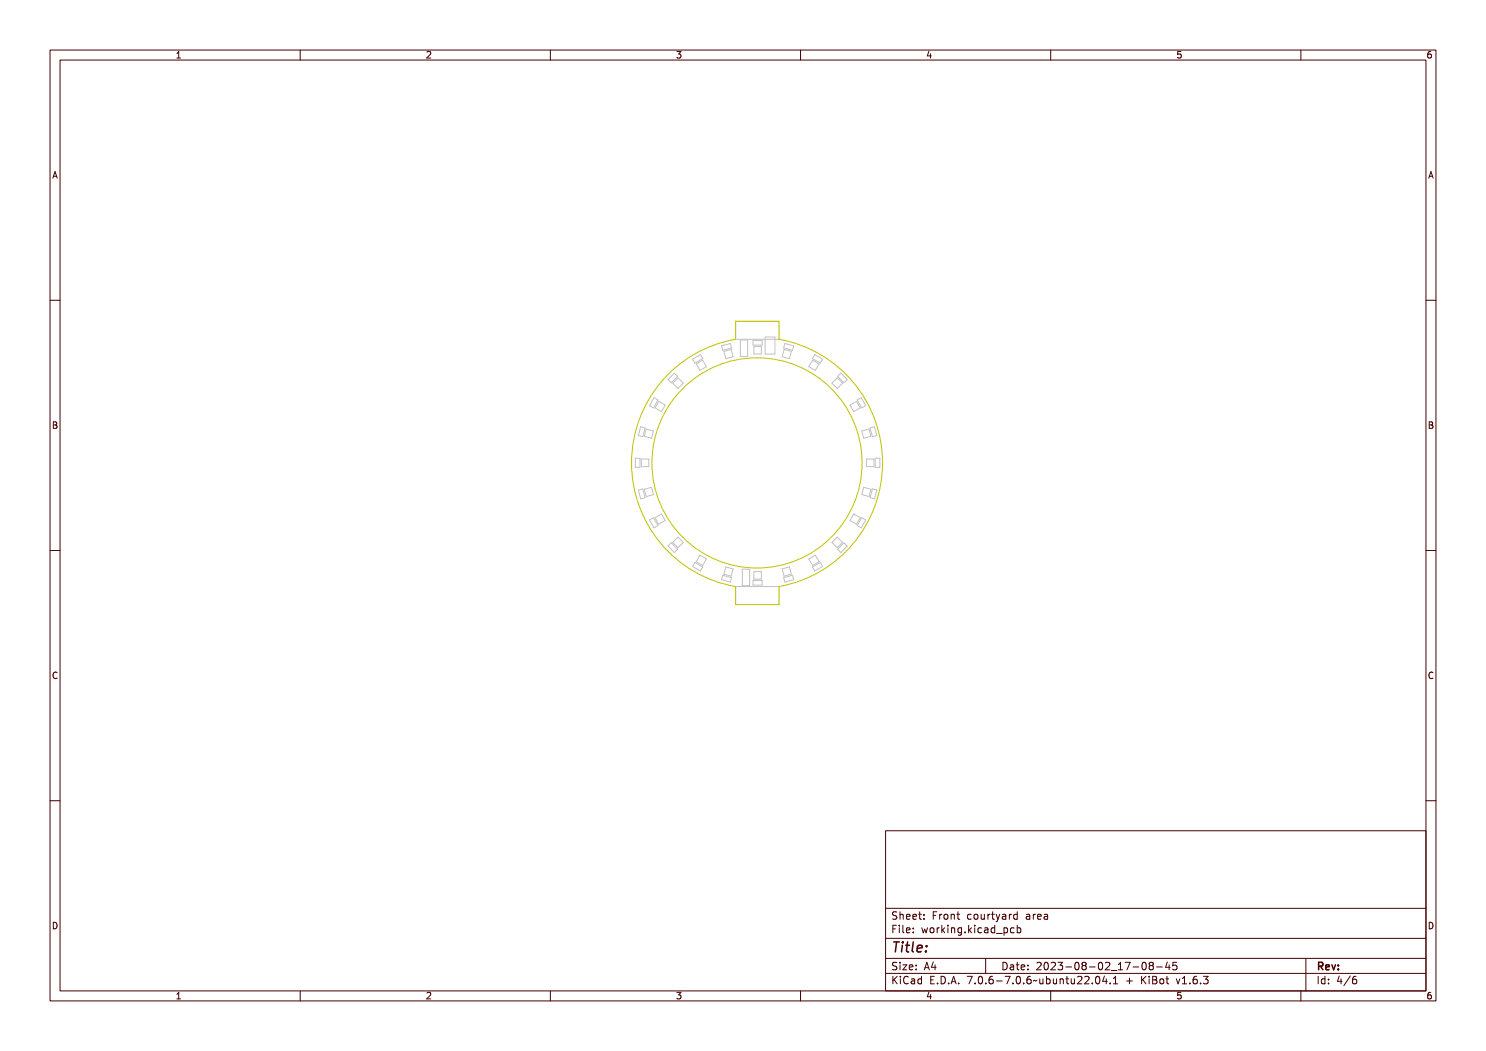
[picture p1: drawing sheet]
<svg xmlns="http://www.w3.org/2000/svg" width="297mm" height="210mm" viewBox="0 0 297 210" stroke-linecap="round" stroke-linejoin="round" font-family="sans-serif">
<g fill="none" stroke="#c2c2c2" stroke-width=".2">
<path d="M130.7 79.5l.8 .4-.9 1.6-.8-.5zM133.5 75.8l1.3-1.2 .6 .6-1.3 1.3zM135.5 75.5l1.1 1.1-1.1 1-1-1zM138.4 71.8l1.6-.9 .5 .8-1.6 .9zM139.2 72.7l1.2-.7 .8 1.3-1.3 .7zM144.2 69.1l1.8-.5 .2 .9-1.7 .5zM144.7 70.2l1.4-.4 .4 1.5-1.4 .4zM147.1 64.2h8.6v3.6h-8.6zM148 67.9h1.4v3.3h-1.4zM150.5 68h1.8v1h-1.8zM150.7 69.2h1.5v1.5h-1.5zM152.9 67.4h2v3.3h-2z"/>
<path d="M156.7 69.8l1.5 .4-.4 1.5-1.5-.4zM156.9 68.6l1.7 .5-.2 .9-1.8-.5zM162.4 72l1.3 .7-.8 1.3-1.2-.7zM162.8 70.9l1.6 .9-.4 .8-1.6-.9zM167.3 75.5l1.1 1.1-1.1 1-1-1zM167.4 75.2l.7-.6 1.2 1.2-.6 .7zM171.3 79.9l.8-.4 .9 1.5-.8 .5zM127 91.6h.9v1.8h-.9zM127.6 97.9l.9-.2 .4 1.7-.8 .3zM128.1 85.3l.8 .2-.4 1.8-.9-.3zM128.2 91.7h1.5v1.5h-1.5zM128.8 97.8l1.4-.4 .4 1.4-1.4 .4z"/>
<path d="M129.2 85.7l1.4 .4-.4 1.5-1.4-.4zM131.7 80.2l1.3 .8-.8 1.2-1.3-.7zM169.9 81l1.3-.8 .7 1.3-1.3 .7zM172.2 86.1l1.5-.4 .4 1.5-1.5 .4zM172.6 97.4l1.5 .4-.4 1.4-1.5-.4zM173.2 91.7h1.5v1.5h-1.5zM173.9 85.5l.9-.2 .5 1.7-.9 .3zM174.4 97.7l.9 .2-.5 1.8-.9-.3zM174.9 91.6h1v1.8h-1zM129.8 103.9l.8-.5 .9 1.6-.8 .5zM130.9 103.5l1.3-.8 .8 1.3-1.3 .7zM134.1 108.5l1.3 1.2-.6 .7-1.3-1.3z"/>
<path d="M134.5 108.4l1-1.1 1.1 1.1-1.1 1zM138.9 112.4l1.6 .9-.5 .8-1.6-.9zM139.9 110.9l1.3 .8-.8 1.3-1.2-.8zM144.5 115l1.7 .4-.2 .9-1.8-.5zM145.1 113.3l1.4 .4-.4 1.4-1.4-.4zM147.1 117.2h8.6v3.6h-8.6zM148.4 113.7h1.4v3.3h-1.4zM150.5 116h1.8v.9h-1.8zM150.7 114.2h1.5v1.5h-1.5zM156.3 113.7l1.5-.4 .4 1.4-1.5 .4zM156.6 115.4l1.8-.4 .2 .8-1.7 .5zM161.7 111.7l1.2-.8 .8 1.3-1.3 .8z"/>
<path d="M162.4 113.3l1.6-.9 .4 .8-1.6 .9zM166.3 108.4l1-1.1 1.1 1.1-1.1 1zM167.4 109.7l1.3-1.2 .6 .6-1.2 1.3zM170.6 102.7l1.3 .8-.7 1.2-1.3-.7zM172.2 103.4l.8 .5-.9 1.6-.8-.5z"/>
</g>
<g fill="none" stroke="#c2c200" stroke-width=".2">
<path d="M134 74.4a25 25 0 0 1 13-6.6v-3.6h8.7v3.6a25.1 25.1 0 0 1 20.7 24.7 25.1 25.1 0 0 1-20.7 24.7v3.6h-8.7v-3.6a25.1 25.1 0 0 1-19.7-17.4 25.1 25.1 0 0 1 6.7-25.4z"/>
<circle cx="151.3" cy="92.5" r="21"/>
</g>
<g fill="none" stroke="#480000" stroke-width=".2">
<path d="M10 10h277v190h-277zM12 12h273v186h-273zM60 10v2M110 10v2M160 10v2M210 10v2M260 10v2M10 60h2M285 60h2M10 110h2M285 110h2M10 160h2"/>
<path d="M285 160h2M177 166h108v32h-108zM60 198v2M110 198v2M160 198v2M177 181.5h108M177 187.5h108M177 191.5h108M177 194.5h108M178.1 195.2h.2v.6l.6-.6h.3l-.6 .6 .6 .8h-.2l-.5-.7-.2 .2v.5h-.2zM178.2 185h.9v.2h-.7v.4h.6v.2h-.6v.7h-.2zM178.3 182.4l.5-.1h.2v.2a.31 .31 0 0 0-.5-.1 .31 .31 0 0 0 0 .5 .5 .5 0 0 1 .6 .6 .5 .5 0 0 1-.8 .2l-.1-.2a.34 .34 0 0 0 .4 .1 .34 .34 0 0 0 .1-.5 .47 .47 0 0 1-.5-.2 .47 .47 0 0 1 .1-.5z"/>
<path d="M178.3 192.5l.5-.1h.2v.2a.31 .31 0 0 0-.5-.1 .31 .31 0 0 0 0 .5 .5 .5 0 0 1 .6 .6 .5 .5 0 0 1-.8 .2l-.1-.2a.34 .34 0 0 0 .4 .1 .34 .34 0 0 0 .1-.5 .47 .47 0 0 1-.5-.2 .47 .47 0 0 1 .1-.5zM179.4 182.2h.2v.6a.35 .35 0 0 1 .4-.1 .35 .35 0 0 1 .2 .4v.6h-.2v-.8h-.4v.8h-.2zM179.5 185.4h.4v.9h.4v.2h-.9v-.2h.3v-.8h-.2zM179.5 192.8h.4v.9h.4v.1h-.9v-.1h.3v-.8h-.2zM179.5 195.6h.4v.9h.4v.1h-.9v-.1h.3v-.8h-.2zM179.7 184.9h.2v.3h-.2zM179.7 192.3h.2v.3h-.2zM179.7 195.1h.2v.3h-.2zM180.6 184.9h.4v1.3l.4 .1v.2l-.5-.2v-1.2h-.3zM180.6 192.8h.8l-.6 .9h.6v.1h-.8l.6-.9h-.6zM180.7 182.8l.1-.1a.49 .49 0 0 1 .5 0 .49 .49 0 0 1 .2 .5h-.8a.42 .42 0 0 0 .3 .4 .42 .42 0 0 0 .4-.1 .47 .47 0 0 1-.4 .3 .47 .47 0 0 1-.4-.3zM180.7 195.4a.4 .4 0 0 1 .4-.3 .4 .4 0 0 1 .4 .3 .56 .56 0 0 0-.8 .4 .56 .56 0 0 0 .5 .7l.3-.1a.43 .43 0 0 1-.5 .3 .43 .43 0 0 1-.4-.4v-.6z"/>
<path d="M180.8 182.9l.4-.1 .1 .3h-.6zM181.8 195.6l.3-.1a.43 .43 0 0 1 .5 .5v.6h-.1v-.1a.38 .38 0 0 1-.5 .2 .38 .38 0 0 1-.2-.5 .38 .38 0 0 1 .4-.2h.3a.35 .35 0 0 0-.3-.4 .35 .35 0 0 0-.4 .2zM181.9 182.8l.1-.1a.49 .49 0 0 1 .5 0 .49 .49 0 0 1 .2 .5h-.8a.42 .42 0 0 0 .3 .4 .42 .42 0 0 0 .5-.1 .47 .47 0 0 1-.5 .3 .47 .47 0 0 1-.4-.3zM181.9 185.5l.1-.1a.49 .49 0 0 1 .5 0 .49 .49 0 0 1 .2 .5h-.8a.42 .42 0 0 0 .3 .4 .42 .42 0 0 0 .5-.1 .47 .47 0 0 1-.5 .3 .47 .47 0 0 1-.4-.3zM181.9 192.9l.1-.1a.49 .49 0 0 1 .5 0 .49 .49 0 0 1 .2 .5h-.8a.42 .42 0 0 0 .3 .4 .42 .42 0 0 0 .5-.1 .47 .47 0 0 1-.5 .3 .47 .47 0 0 1-.4-.3zM182 196.2l.5-.1a.31 .31 0 0 1-.2 .4 .31 .31 0 0 1-.4-.1zM182 182.9l.4-.1 .1 .3h-.6zM182 185.6l.4-.1 .1 .3h-.6zM182 193l.4-.1 .1 .3h-.6zM183 195.7l.4-.2 .2 .2v-.6h.2v1.5h-.2v-.1a.42 .42 0 0 1-.5 .1 .42 .42 0 0 1-.2-.5zM183.2 195.8l.1-.1a.4 .4 0 0 1 .3 .4 .4 .4 0 0 1-.3 .4l-.2-.2zM183.2 182.3h.2v.4h.4v.1h-.4v.7l.4 .1v.1h-.4l-.1-.1-.1-.8h-.3v-.1h.3z"/>
<path d="M183.3 185.4h.2v.3h-.2zM183.3 186.2h.2v.3h-.2zM183.3 192.8h.2v.3h-.2zM183.3 193.6h.2v.2h-.2zM184.5 182.7h.2v.3h-.2zM184.5 183.5h.2v.2h-.2zM185.2 185.4h.2l.2 .8 .1-.5h.2l.2 .5 .1-.8h.2l-.2 1.1h-.2l-.2-.7-.2 .7h-.1zM185.4 195.2h.9v.2h-.7v.4h.6v.2h-.6v.5h.7v.1h-.9zM185.7 192.4h.2l.5 1.4h-.2l-.1-.3h-.5l-.1 .3h-.2zM185.8 192.6l.2 .7h-.4zM186.6 182.3h.9v.2h-.7v.4h.6v.2h-.6v.6h-.2zM186.8 185.6l.1-.1a.39 .39 0 0 1 .4 .4 .39 .39 0 0 1-.4 .4l-.1-.2z"/>
<path d="M186.9 196.4h.2v.2h-.2zM187.1 192.4h.2v.9h.2v.2h-.2v.3h-.2v-.3h-.6zM187.1 192.6v.7h-.4zM187.8 195.2a.76 .76 0 0 1 .9 .7 .76 .76 0 0 1-.9 .7zM188 195.4a.57 .57 0 0 1 .5 .5 .57 .57 0 0 1-.5 .6zM188 182.7h.2v.2v-.1a.29 .29 0 0 1 .3-.2 .29 .29 0 0 1 .3 .3 .37 .37 0 0 0-.5-.1 .37 .37 0 0 0-.1 .4v.5h-.2zM188 185.4h.2v.2v-.1a.29 .29 0 0 1 .3-.2 .29 .29 0 0 1 .3 .3 .37 .37 0 0 0-.5-.1 .37 .37 0 0 0-.1 .4v.6h-.2zM189.1 184.9h.1v.9l.5-.4h.2l-.4 .4 .5 .7h-.2l-.4-.6-.2 .1v.5h-.1zM189.2 182.9l.1-.1a.39 .39 0 0 1 .4 .4 .39 .39 0 0 1-.4 .4l-.1-.2zM189.3 196.4h.3v.2h-.3zM190.2 182.7h.2v.1a.35 .35 0 0 1 .4-.1 .35 .35 0 0 1 .3 .4v.6h-.2l-.1-.8h-.3l-.1 .8h-.2zM190.3 185.4h.4v.9h.4v.2h-.9v-.2h.4v-.8h-.3z"/>
<path d="M190.5 195.2h.3l.4 1.4h-.2l-.1-.3h-.5l-.1 .3h-.2zM190.6 184.9h.1v.3h-.1zM190.6 195.4l.2 .7h-.4zM191.4 185.4h.2v.1a.35 .35 0 0 1 .4-.1 .35 .35 0 0 1 .3 .4v.7h-.2l-.1-.9h-.3l-.1 .9h-.2zM191.7 182.3h.1v.4h.4v.1h-.4v.7l.4 .1v.1h-.4l-.1-.1v-.8h-.3v-.1h.3zM191.7 196.4h.3v.2h-.3zM192.7 185.5l.3-.2 .3 .2v-.1h.2v1a.53 .53 0 0 1-.8 .4v-.2a.36 .36 0 0 0 .4 .1 .36 .36 0 0 0 .2-.4l-.1 .1a.53 .53 0 0 1-.7-.3 .53 .53 0 0 1 .2-.6zM192.8 185.6l.1-.1a.39 .39 0 0 1 .4 .4 .39 .39 0 0 1-.4 .4l-.1-.2zM193.8 195.2h.9l-.5 1.4h-.2l.5-1.2h-.7zM194 182.8a.39 .39 0 0 1 .4-.2 .39 .39 0 0 1 .3 .3 .4 .4 0 0 0-.6 0 .4 .4 0 0 0 0 .6 .4 .4 0 0 0 .6 0 .45 .45 0 0 1-.6 .3 .45 .45 0 0 1-.3-.6zM194.1 186.2h.3v.3h-.3zM195.1 184.9h.2v.9l.4-.4h.3l-.5 .4 .5 .7h-.2l-.4-.6-.1 .1v.5h-.2z"/>
<path d="M195.2 182.9l.1-.1a.39 .39 0 0 1 .4 .4 .39 .39 0 0 1-.4 .4l-.1-.2zM195.3 196.4h.3v.2h-.3zM196.2 182.7h.2v.8l.2 .1 .3-.2v-.7h.2v1h-.2v-.1a.35 .35 0 0 1-.4 .2 .35 .35 0 0 1-.3-.5zM196.3 185.4h.5v.9h.3v.2h-.9v-.2h.4v-.8h-.3zM196.3 195.4a.57 .57 0 0 1 .7 0 .57 .57 0 0 1 .1 .8 .5 .5 0 0 1-.6 .5 .5 .5 0 0 1-.3-.8zM196.5 195.4a.61 .61 0 0 1 .4 1l-.1 .1a.61 .61 0 0 1-.4-1zM196.6 184.9h.2v.3h-.2zM197 191.5v3M197.6 185.5a.39 .39 0 0 1 .4-.2 .39 .39 0 0 1 .3 .3 .4 .4 0 0 0-.6 0 .4 .4 0 0 0 0 .6 .4 .4 0 0 0 .6 0 .45 .45 0 0 1-.6 .3 .45 .45 0 0 1-.3-.6zM197.6 182.7h.2v.2v-.1a.29 .29 0 0 1 .4-.2 .29 .29 0 0 1 .2 .3 .37 .37 0 0 0-.4-.1 .37 .37 0 0 0-.2 .4v.5h-.2zM197.7 196.4h.3v.2h-.3zM198.7 185.4l.2-.1a.43 .43 0 0 1 .6 .5v.7h-.2v-.2a.38 .38 0 0 1-.5 .2 .38 .38 0 0 1-.2-.5 .38 .38 0 0 1 .5-.2h.2a.35 .35 0 0 0-.3-.4 .35 .35 0 0 0-.3 .2z"/>
<path d="M198.7 195.4a.38 .38 0 0 1 .4-.3 .38 .38 0 0 1 .3 .3 .43 .43 0 0 0-.5 0 .43 .43 0 0 0-.1 .5 .46 .46 0 0 1 .7 .1 .46 .46 0 0 1-.2 .6 .46 .46 0 0 1-.7-.2zM198.8 186l.5-.1a.31 .31 0 0 1-.1 .4 .31 .31 0 0 1-.4-.1zM198.9 182.3h.2v.4h.4v.1h-.4v.7l.4 .1v.1h-.4l-.2-.1v-.8h-.3v-.1h.3zM199.8 182.7h.1l.4 .8 .3-.8h.2l-.3 .7a.68 .68 0 0 1-.7 .8l.4-.5zM199.9 185.5l.3-.2 .3 .2v-.6h.2v1.6h-.2v-.2a.42 .42 0 0 1-.5 .1 .42 .42 0 0 1-.2-.5zM200 196h.5v.2h-.5zM200 185.6l.1-.1a.39 .39 0 0 1 .4 .4 .39 .39 0 0 1-.4 .4l-.1-.2zM200.1 192.4a.76 .76 0 0 1 1 .7 .76 .76 0 0 1-1 .7zM200.3 192.6a.57 .57 0 0 1 .6 .5 .57 .57 0 0 1-.6 .6zM200.9 186.8l1.2 .1zM201 195.2h.9l-.5 1.4h-.2l.5-1.2h-.7zM201.1 182.7l.2-.1a.43 .43 0 0 1 .6 .5v.6h-.2v-.1a.38 .38 0 0 1-.5 .2 .38 .38 0 0 1-.2-.5 .38 .38 0 0 1 .5-.2h.2a.35 .35 0 0 0-.2-.4 .35 .35 0 0 0-.4 .2z"/>
<path d="M201.2 183.3l.5-.1a.31 .31 0 0 1-.1 .4 .31 .31 0 0 1-.4-.1zM201.4 192.8l.3-.1a.43 .43 0 0 1 .5 .5v.6h-.1v-.1a.38 .38 0 0 1-.5 .2 .38 .38 0 0 1-.2-.5 .38 .38 0 0 1 .4-.2h.3a.35 .35 0 0 0-.3-.4 .35 .35 0 0 0-.4 .2zM201.6 193.4l.5-.1a.31 .31 0 0 1-.2 .4 .31 .31 0 0 1-.4-.1zM202.2 185.4h.2v.1a.53 .53 0 0 1 .8 .3 .53 .53 0 0 1-.6 .7l-.2-.2v.6h-.2zM202.4 182.7h.2v.2l.1-.1a.29 .29 0 0 1 .3-.2 .29 .29 0 0 1 .2 .3 .37 .37 0 0 0-.4-.1 .37 .37 0 0 0-.2 .4v.5h-.2zM202.5 185.6l.1-.1a.4 .4 0 0 1 .4 .4 .4 .4 0 0 1-.4 .4l-.2-.2zM202.5 196.4h.3v.2h-.3zM202.8 192.4h.2v.4h.4v.1h-.4v.7l.4 .1v.1h-.4l-.2-.1v-.8h-.3v-.1h.3zM203.5 182.8l.3-.2 .3 .2v-.6h.2v1.5h-.2v-.1a.42 .42 0 0 1-.5 .1 .42 .42 0 0 1-.2-.5zM203.5 195.4a.57 .57 0 0 1 .8 0 .57 .57 0 0 1 0 .8 .5 .5 0 0 1-.6 .5 .5 .5 0 0 1-.3-.8zM203.6 185.5a.39 .39 0 0 1 .4-.2 .39 .39 0 0 1 .3 .3 .4 .4 0 0 0-.5 0 .4 .4 0 0 0 0 .6 .4 .4 0 0 0 .5 0 .45 .45 0 0 1-.6 .3 .45 .45 0 0 1-.2-.6zM203.6 182.9l.1-.1a.4 .4 0 0 1 .4 .4 .4 .4 0 0 1-.4 .4l-.1-.2z"/>
<path d="M203.7 195.4a.61 .61 0 0 1 .4 1l-.1 .1a.61 .61 0 0 1-.3-1zM203.9 192.9l.1-.1a.49 .49 0 0 1 .5 0 .49 .49 0 0 1 .2 .5h-.8a.42 .42 0 0 0 .3 .4 .42 .42 0 0 0 .5-.1 .47 .47 0 0 1-.5 .3 .47 .47 0 0 1-.4-.3zM204 193l.4-.1 .1 .3h-.6zM204.7 184.9h.1v.6a.53 .53 0 0 1 .8 .3 .53 .53 0 0 1-.6 .7l-.2-.2v.2h-.1zM204.9 185.6l.1-.1a.39 .39 0 0 1 .4 .4 .39 .39 0 0 1-.4 .4l-.1-.2zM204.9 196.4h.3v.2h-.3zM205.3 192.8h.2v.3h-.2zM205.3 193.6h.2v.2h-.2zM205.9 182.7l.3-.1a.43 .43 0 0 1 .5 .5v.6h-.2v-.1a.38 .38 0 0 1-.5 .2 .38 .38 0 0 1-.2-.5 .38 .38 0 0 1 .5-.2h.2a.35 .35 0 0 0-.2-.4 .35 .35 0 0 0-.4 .2zM205.9 195.4a.38 .38 0 0 1 .4-.3 .38 .38 0 0 1 .3 .3 .43 .43 0 0 0-.5 0 .43 .43 0 0 0-.1 .5 .46 .46 0 0 1 .7 .1 .46 .46 0 0 1-.2 .6 .46 .46 0 0 1-.6-.2zM206.1 183.3l.4-.1a.31 .31 0 0 1-.1 .4 .31 .31 0 0 1-.4-.1zM207 196l1-.1a.49 .49 0 0 1-.8 .1l-.2 .2z"/>
<path d="M207.2 182.7h.2v.2l.1-.1a.29 .29 0 0 1 .3-.2 .29 .29 0 0 1 .2 .3 .37 .37 0 0 0-.4-.1 .37 .37 0 0 0-.2 .4v.5h-.2zM207.4 192.5a.53 .53 0 0 1 .8 .1 .53 .53 0 0 1-.3 .7l-.3 .4h.7v.1h-.9l.3-.5a.4 .4 0 0 0 .3-.4 .4 .4 0 0 0-.3-.4l-.3 .2zM208.3 195.6h.1l.1 .8 .2 .1 .2-.2v-.7h.2v1h-.2v-.1a.35 .35 0 0 1-.4 .2 .35 .35 0 0 1-.2-.5zM208.3 182.8l.2-.1a.49 .49 0 0 1 .5 0 .49 .49 0 0 1 .2 .5h-.8a.42 .42 0 0 0 .3 .4 .42 .42 0 0 0 .4-.1 .47 .47 0 0 1-.4 .3 .47 .47 0 0 1-.4-.3zM208.5 182.9l.3-.1 .2 .3h-.6zM208.7 192.6a.57 .57 0 0 1 .7 0 .57 .57 0 0 1 .1 .8 .5 .5 0 0 1-.6 .5 .5 .5 0 0 1-.3-.8zM208.9 192.6a.61 .61 0 0 1 .3 1l-.1 .1a.61 .61 0 0 1-.3-1zM209.5 195.1h.2v.6a.53 .53 0 0 1 .7 .3 .53 .53 0 0 1-.6 .7l-.1-.2v.1h-.2zM209.5 182.7l.3-.1a.43 .43 0 0 1 .5 .5v.6h-.2v-.1a.38 .38 0 0 1-.5 .2 .38 .38 0 0 1-.2-.5 .38 .38 0 0 1 .5-.2h.2a.35 .35 0 0 0-.2-.4 .35 .35 0 0 0-.4 .2zM209.7 183.3l.4-.1a.31 .31 0 0 1-.1 .4 .31 .31 0 0 1-.4-.1zM209.7 195.8l.1-.1a.4 .4 0 0 1 .4 .4 .4 .4 0 0 1-.4 .4l-.1-.2zM209.8 192.5a.53 .53 0 0 1 .8 .1 .53 .53 0 0 1-.3 .7l-.3 .4h.7v.1h-.9l.3-.5a.4 .4 0 0 0 .3-.4 .4 .4 0 0 0-.3-.4l-.3 .2z"/>
<path d="M210 198v2M210.7 195.6h.2v.8l.2 .1 .2-.2v-.7h.2v1h-.2v-.1a.35 .35 0 0 1-.4 .2 .35 .35 0 0 1-.2-.5zM211 192.4a.46 .46 0 0 1 .6 0 .46 .46 0 0 1 .1 .6l-.1 .1a.47 .47 0 0 1 .2 .7 .47 .47 0 0 1-.7 0l-.1-.2a.35 .35 0 0 0 .5 .1 .35 .35 0 0 0 0-.5h-.3v-.2a.29 .29 0 0 0 .4-.1 .29 .29 0 0 0-.1-.4 .29 .29 0 0 0-.4 .1h-.1zM211.9 195.6h.2v.1a.35 .35 0 0 1 .4-.1 .35 .35 0 0 1 .2 .4v.6h-.2v-.8h-.4v.8h-.2zM212.4 193.2h.5v.2h-.5zM213.3 195.2h.2v.4h.4v.1h-.4v.7l.4 .1v.1h-.4l-.2-.1v-.8h-.3v-.1h.3zM213.5 192.6a.57 .57 0 0 1 .7 0 .57 .57 0 0 1 .1 .8 .5 .5 0 0 1-.6 .5 .5 .5 0 0 1-.3-.8zM213.7 192.6a.61 .61 0 0 1 .3 1v.1a.61 .61 0 0 1-.4-1zM214.3 195.6h.2v.8l.2 .1 .2-.2v-.7h.2v1h-.2v-.1a.35 .35 0 0 1-.4 .2 .35 .35 0 0 1-.2-.5zM214.7 192.5a.41 .41 0 0 1 .7-.1 .41 .41 0 0 1-.2 .7 .42 .42 0 0 1 .2 .6 .42 .42 0 0 1-.7 0 .42 .42 0 0 1 .2-.6l-.3-.2zM215.5 195.3a.53 .53 0 0 1 .8 .1 .53 .53 0 0 1-.3 .7l-.3 .4h.6v.1h-.9l.4-.5a.4 .4 0 0 0 .3-.4 .4 .4 0 0 0-.3-.4l-.3 .2zM216 193.2h.5v.2h-.5z"/>
<path d="M216.7 195.3a.53 .53 0 0 1 .8 .1 .53 .53 0 0 1-.3 .7l-.3 .4h.6v.1h-.9l.4-.5a.4 .4 0 0 0 .3-.4 .4 .4 0 0 0-.3-.4l-.3 .2zM217.1 192.6a.57 .57 0 0 1 .7 0 .57 .57 0 0 1 .1 .8 .5 .5 0 0 1-.6 .5 .5 .5 0 0 1-.3-.8zM217.3 192.6a.61 .61 0 0 1 .3 1v.1a.61 .61 0 0 1-.4-1zM218.2 196.4h.2v.2h-.2zM218.2 192.5a.53 .53 0 0 1 .8 .1 .53 .53 0 0 1-.3 .7l-.3 .4h.7v.1h-.9l.3-.5a.4 .4 0 0 0 .4-.4 .4 .4 0 0 0-.4-.4l-.3 .2zM219.2 195.4a.57 .57 0 0 1 .7 0 .57 .57 0 0 1 .1 .8 .5 .5 0 0 1-.7 .5 .5 .5 0 0 1-.3-.8zM219.2 194.2l1.3 .1zM219.4 195.4a.61 .61 0 0 1 .3 1l-.1 .1a.61 .61 0 0 1-.3-1zM220.7 192.5l.5-.1v1.3h.3v.1h-.8v-.1h.3v-1.1h-.3zM220.8 195.2h.2v.9h.2v.2h-.2v.3h-.2v-.3h-.6zM220.8 195.4v.7h-.4zM221.8 196.4h.2v.2h-.2z"/>
<path d="M221.8 192.4h.9l-.5 1.4h-.2l.5-1.2h-.7zM222.8 195.3l.5-.1v1.3h.3v.1h-.8v-.1h.3v-1.1h-.3zM223.2 193.2h.5v.2h-.5zM224.3 192.6a.57 .57 0 0 1 .8 0 .57 .57 0 0 1 0 .8 .5 .5 0 0 1-.6 .5 .5 .5 0 0 1-.3-.8zM224.5 192.6a.61 .61 0 0 1 .4 1l-.1 .1a.61 .61 0 0 1-.3-1zM225.4 195.5h.2v.4h.4v.2h-.4v.4h-.2v-.4h-.4v-.2h.4zM225.5 192.5a.41 .41 0 0 1 .7-.1 .41 .41 0 0 1-.2 .7 .42 .42 0 0 1 .2 .6 .42 .42 0 0 1-.7 0 .42 .42 0 0 1 .2-.6l-.3-.2zM226.8 193.2h.5v.2h-.5zM227.5 195.2h.2v.6l.6-.6h.2l-.6 .6 .6 .8h-.2l-.5-.7-.1 .2v.5h-.2zM228.4 192.4h.2v.9h.2v.2h-.2v.3h-.2v-.3h-.6zM228.4 192.6v.7h-.5zM228.8 195.6h.4v.9h.4v.1h-.9v-.1h.4v-.8h-.3z"/>
<path d="M229.1 195.1h.1v.3h-.1zM229.1 192.4h.7v.2h-.5v.3a.53 .53 0 0 1 .6 .7 .53 .53 0 0 1-.9 .2v-.2a.38 .38 0 0 0 .6 .1 .38 .38 0 0 0 0-.5 .38 .38 0 0 0-.5-.1zM229.9 195.2h.4a.35 .35 0 0 1 .5 .2 .35 .35 0 0 1-.3 .5 .41 .41 0 0 1 .3 .5 .41 .41 0 0 1-.5 .2h-.4zM230.1 196h.2a.27 .27 0 0 1 .3 .2 .27 .27 0 0 1-.3 .3h-.2zM230.1 195.4h.2a.23 .23 0 0 1 .3 .2 .23 .23 0 0 1-.3 .2h-.2zM231.2 193.2h1.1M231.3 195.8l.1-.1a.39 .39 0 0 1 .4 .4 .39 .39 0 0 1-.4 .4l-.1-.2zM232.6 195.2h.1v.4h.4v.1h-.4l.1 .7 .3 .1v.1h-.3l-.2-.1v-.8h-.3v-.1h.3zM233.3 192.2l-.3 1.1h.9M233.7 192.8v1M234.6 195.6h.2l.3 .9 .4-.9h.2l-.4 1h-.3zM235.2 192.3h-.7l-.1 .7 .2-.1h.5l.1 .2v.5l-.2 .2-.6-.2"/>
<path d="M236 195.3l.5-.1v1.3h.3v.1h-.8v-.1h.3v-1.1h-.3zM237.4 196.4h.3v.2h-.3zM238.4 195.4a.38 .38 0 0 1 .4-.3 .38 .38 0 0 1 .3 .3 .43 .43 0 0 0-.5 0 .43 .43 0 0 0-.1 .5 .46 .46 0 0 1 .7 .1 .46 .46 0 0 1-.2 .6 .46 .46 0 0 1-.7-.2zM239.8 196.4h.3v.2h-.3zM240.7 195.2a.46 .46 0 0 1 .6 0 .46 .46 0 0 1 .1 .6l-.1 .1a.47 .47 0 0 1 .2 .7 .47 .47 0 0 1-.7 0l-.1-.2a.35 .35 0 0 0 .5 .1 .35 .35 0 0 0 0-.5l-.3-.1v-.1a.29 .29 0 0 0 .4-.1 .29 .29 0 0 0-.1-.4 .29 .29 0 0 0-.4 .1h-.1zM260 198v2M261 191.5v6.5M263.2 195.2h.8v.2h-.3v1.1h.3v.1h-.8v-.1h.3v-1.1h-.3zM264.4 195.7l.3-.2 .3 .2v-.6h.2v1.5h-.2v-.1a.42 .42 0 0 1-.5 .1 .42 .42 0 0 1-.2-.5zM264.6 195.8l.1-.1a.4 .4 0 0 1 .3 .4 .4 .4 0 0 1-.3 .4l-.2-.2zM265.9 195.6h.2v.3h-.2zM265.9 196.4h.2v.2h-.2z"/>
<path d="M268.5 195.2h.2v.9h.2v.2h-.2v.3h-.2v-.3h-.6zM268.5 195.4v.7h-.4zM269.9 195.2h.2l-.8 1.6h-.2zM270.5 195.4a.38 .38 0 0 1 .4-.3 .38 .38 0 0 1 .3 .3 .43 .43 0 0 0-.5 0 .43 .43 0 0 0-.2 .5 .46 .46 0 0 1 .7 .1 .46 .46 0 0 1-.2 .6 .46 .46 0 0 1-.6-.2z"/>
<circle cx="187" cy="185.9" r=".53"/>
<circle cx="189.4" cy="183.2" r=".53"/>
<circle cx="195.4" cy="183.2" r=".53"/>
<circle cx="196.7" cy="195.9" r=".13"/>
<circle cx="199.1" cy="196.2" r=".32"/>
<circle cx="203.9" cy="195.9" r=".13"/>
<circle cx="206.3" cy="196.2" r=".32"/>
<circle cx="209" cy="193.1" r=".13"/>
<circle cx="213.8" cy="193.1" r=".13"/>
<circle cx="215" cy="193.4" r=".29"/>
<circle cx="215" cy="192.8" r=".25"/>
<circle cx="217.4" cy="193.1" r=".13"/>
<circle cx="219.5" cy="195.9" r=".13"/>
<circle cx="224.7" cy="193.1" r=".13"/>
<circle cx="225.9" cy="193.4" r=".29"/>
<circle cx="225.9" cy="192.8" r=".25"/>
<circle cx="231.5" cy="196.1" r=".53"/>
<circle cx="238.8" cy="196.2" r=".32"/>
<circle cx="270.9" cy="196.2" r=".32"/>
</g>
<g fill="none" stroke="#480000" stroke-width=".3">
<path d="M178.1 188.4h1.4v.2h-.6v1.7h-.2v-1.7h-.6zM179.9 188.8h.7v1.3h.4v.2h-1.2v-.2h.5v-1.1h-.4zM180.3 188.3h.3v.3h-.3zM181.8 188.4h.2v.4h.6v.2h-.6v1l.6 .1v.2a.55 .55 0 0 1-.8-.5v-.8h-.4v-.2h.4zM183 188.3h.6l.1 1.6 .1 .2h.4v.2a.54 .54 0 0 1-.8-.5v-1.4h-.4zM184.8 189a.65 .65 0 0 1 .8-.1 .65 .65 0 0 1 .3 .7h-1.1a.56 .56 0 0 0 .4 .5 .56 .56 0 0 0 .6-.1v.2a.81 .81 0 0 1-1.1-.1 .81 .81 0 0 1 .1-1.1zM185 189.1l.4-.1 .2 .4h-.8zM186.7 188.9h.3v.4h-.3zM186.7 189.9h.3v.4h-.3zM263.1 192.4a.73 .73 0 0 1 .9 .2v.3l-.3 .3 .5 .6h-.2l-.3-.4-.2-.2h-.2v.6h-.2zM263.3 192.6h.2a.26 .26 0 0 1 .3 .2 .26 .26 0 0 1-.2 .3h-.3zM264.5 192.9l.1-.1a.49 .49 0 0 1 .5 0 .49 .49 0 0 1 .2 .5h-.8a.42 .42 0 0 0 .3 .4 .42 .42 0 0 0 .4-.1 .47 .47 0 0 1-.4 .3 .47 .47 0 0 1-.4-.3z"/>
<path d="M264.6 193l.3-.1 .2 .3h-.6zM265.5 192.8h.2l.3 .9 .3-.9h.2l-.4 1h-.2zM267.1 192.8h.2v.3h-.2zM267.1 193.6h.2v.2h-.2z"/>
</g>
<text font-size="2.7" fill="#480000" x="178" y="190.3">Title:</text>
<g font-size="2" fill="#480000">
<text x="178" y="183.7">Sheet: Front courtyard area</text>
<text x="178" y="186.5">File: working.kicad_pcb</text>
<text x="178" y="193.9">Size: A4</text>
<text x="178" y="196.6">KiCad E.D.A. 7.0.6-7.0.6~ubuntu22.04.1 + KiBot v1.6.3</text>
<text x="200" y="193.9">Date: 2023-08-02_17-08-45</text>
<text x="263" y="196.6">Id: 4/6</text>
<text x="263" y="193.9">Rev:</text>
</g>
<g font-size="1.7" fill="#480000">
<text x="35" y="11.7">1</text>
<text x="85" y="11.7">2</text>
<text x="135" y="11.7">3</text>
<text x="185" y="11.7">4</text>
<text x="235" y="11.7">5</text>
<text x="285" y="11.7">6</text>
<text x="10.5" y="35.7">A</text>
<text x="285.5" y="35.7">A</text>
<text x="10.5" y="85.6">B</text>
<text x="285.5" y="85.6">B</text>
<text x="10.5" y="135.7">C</text>
<text x="285.5" y="135.7">C</text>
<text x="10.5" y="185.6">D</text>
<text x="285.5" y="185.6">D</text>
<text x="35" y="199.7">1</text>
<text x="85" y="199.7">2</text>
<text x="135" y="199.7">3</text>
<text x="185" y="199.7">4</text>
<text x="235" y="199.7">5</text>
<text x="285" y="199.7">6</text>
</g>
</svg>
